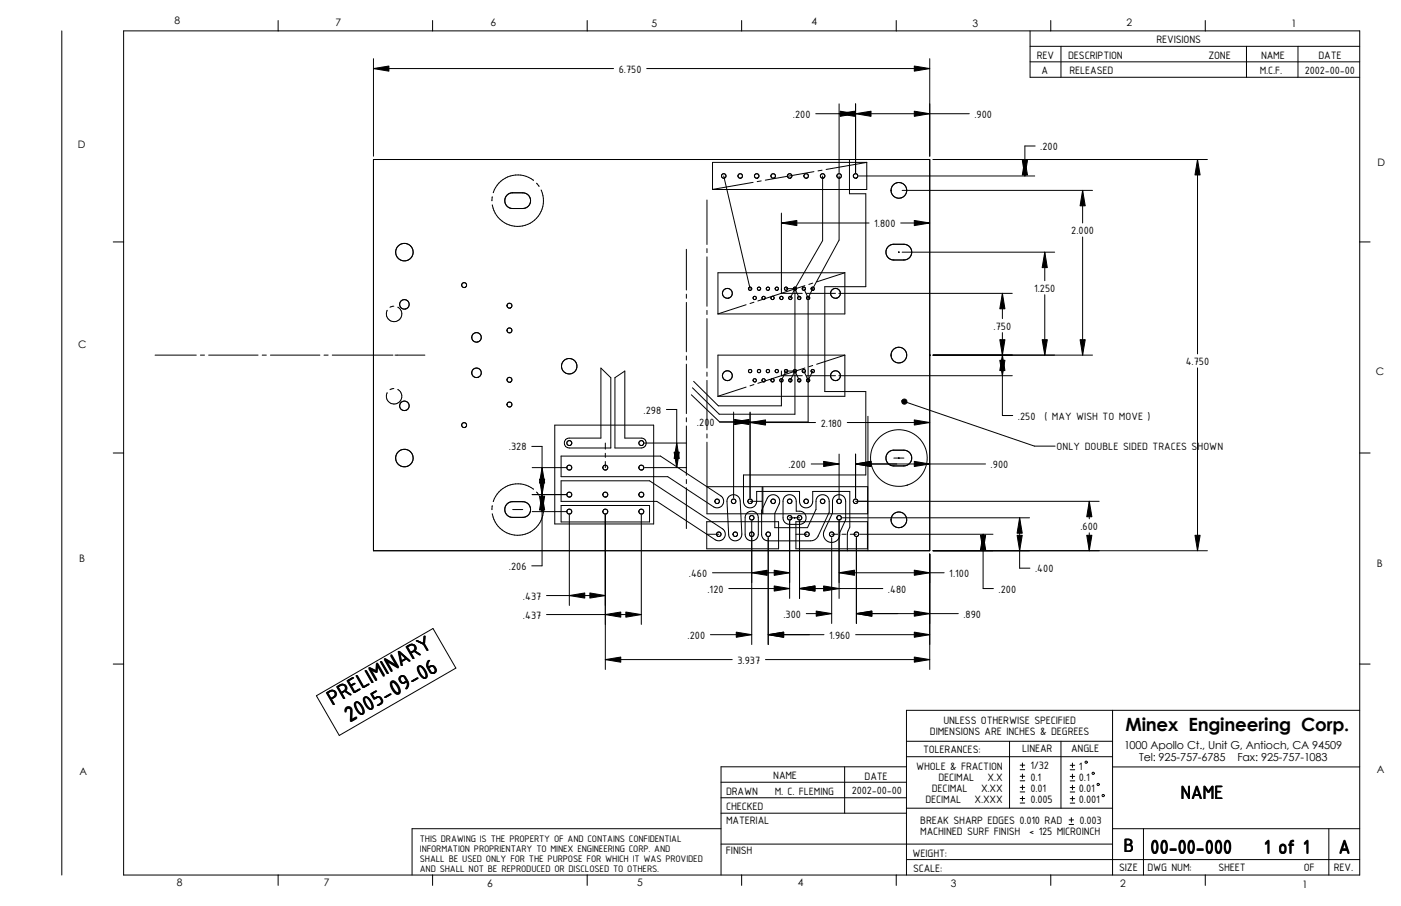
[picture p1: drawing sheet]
<svg xmlns="http://www.w3.org/2000/svg" width="432mm" height="279mm" viewBox="0 0 432 279" stroke-linecap="round" stroke-linejoin="round" font-family="sans-serif">
<g fill="none" stroke="#000" stroke-width=".31">
<path d="M19 9.5v260.4M38.1 9.5h381v260.4h-381zM85.7 6.3v3.2M115.1 18.1v30.1M133.3 6.3v3.2M181 6.3v3.2M228.6 6.3v3.2M276.2 6.3v3.2M286.6 18.1v30.1M317.5 9.5v14.3h101.6M317.5 19.1h101.6M317.5 14.3h101.6"/>
<path d="M323.9 6.3v3.2M327 14.3v9.5M371.5 6.3v3.2M384.2 14.3v9.5M400 14.3v9.5M115.1 21.1l4.8-.7v1.5zM115.1 21.1h74M199.3 21.1h87.3M251.4 35.1h47.3M258.6 35.1l4.8-.8v1.6zM258.6 32v21.3M258.9 34.3l4.8 .8-4.8 .8z"/>
<path d="M263.7 35.1l4.8-.8v1.6zM263.7 32v21.3M281.8 34.3l4.8 .8-4.8 .8zM281.8 20.4l4.8 .7-4.8 .8zM115.1 49.2h171.5v120.6h-171.5zM158 59.5l-.8 .1-.8 .4-.5 .7-.3 .9 .1 1 .4 .9 1 .6 .9 .2M158 59.5a2.42 2.42 0 0 0-2.4 2.4 2.42 2.42 0 0 0 2.4 2.4M158 59.5h3.1M161.1 59.5l1.5 .5 .7 .9 .2 1-.5 1.5-.9 .7-1 .2M161.1 59.5a2.42 2.42 0 0 1 2.4 2.4 2.42 2.42 0 0 1-2.4 2.4M164.4 55.6a7.9 7.9 0 0 0-12.4 3.8M165.4 56.5l.8 1"/>
<path d="M166.8 58.6a7.9 7.9 0 0 1-4.9 10.9 7.9 7.9 0 0 1-10.2-6.3M223.1 54.3l8.1 34.7M232.1 56.2l-12.5 2.2M234.6 55.8l-1.2 .2M250.9 52.9l-15 2.7M253.4 52.5l-1.3 .2M253.5 54.3v19.9l-8.5 14.8M258.6 54.3v19.7l-9.5 17.9M261.8 49.2v10.6h5v28.6h-12.6v32.4h12.6v25.7h-37.6v8.5l.6 1.1 1.1 .5 1.3-.2 .8-.9 .2-.9v-3h13.2l.1 3.6 .7 1 1.3 .4 1.2-.4 .7-1 .1-3.6h11.4v11l-.7 1.9v5.3M264.7 54.3h54.2M267.1 50.1l-12.5 2.2M267.1 50.1v8.3h-47.5"/>
<path d="M267.1 50.1h-47.5v8.3M278 58.7h58.7M287.6 49.2h84.5M315.1 49.5h1.6l-.8 4.8zM315.9 49.2l.8 4.8h-1.6zM319 45h-3.1v9.3M333.7 58.7l.8 4.8h-1.6zM333.7 58.7v10.1M369.1 49.2l.8 4.8h-1.6zM369.1 49.2v59.9M34.9 74.6h3.2M151.7 60.7l-.1 1.2"/>
<path d="M158 64.3h3.1M211.5 76.9v12.6M217.9 61.7v13.7M217.9 76.7v1.2M217.9 79.2v15.2M240.8 68.8l4.8-.8v1.6zM240.8 65.7v24.8h6.5M240.8 68.8h27M275.5 75.3l-.8 .1-.8 .5-.6 .7-.2 .8v1.1l.5 .9 .9 .6 1 .2M275.5 75.3a2.42 2.42 0 0 0-2.4 2.5 2.42 2.42 0 0 0 2.4 2.4M275.5 75.3h3.1M277 77.8h.1"/>
<path d="M277 77.9h.1M277.1 77.7l-.2 .2M277.6 68.8h9M278 77.8h47.1M278.6 75.4l1.5 .5 .7 .9 .2 .9-.5 1.6-.9 .7-1 .2M278.6 75.3a2.42 2.42 0 0 1 2.4 2.5 2.42 2.42 0 0 1-2.4 2.4M281.8 68l4.8 .8-4.8 .8zM322 77.8l.8 4.7h-1.6zM322 77.8v8.8M333.7 73.1v36.4M419.1 74.6h3.2M121.4 94.4l-1.2 .4"/>
<path d="M122.6 94.7a2.39 2.39 0 0 1 .9 3.3 2.39 2.39 0 0 1-3.2 .9 2.39 2.39 0 0 1-1-3.2M211.5 90.7v1.3M211.5 93.3v15.2M217.9 95.7v1.3M217.9 98.3v15.2M221.3 84.1h39.1v12.7h-39.1zM230 94l-8.7 2.8M232.4 93.2l-1.2 .4M242.3 89h2.7M245 89l-1.4 2.9M245 89v38.7h-23.3l-8.3-8.1M245 89l1.3 2.9"/>
<path d="M247.8 89l1.3 2.9M248.1 88.1l-14.5 4.7M248.5 90.5h9M249.1 91.9v38.2h-27.3l-8.7-8.3M250.5 87.3l-1.2 .4M258.5 90.5h53.5M260.4 84.1l-8.7 2.8M275.5 80.2h3.1M308.9 90.5l.8 4.7h-1.6zM308.9 90.5v7.8M322 90.9v18.6M47.8 109.5h12.7"/>
<path d="M61.8 109.5h1.2M64.3 109.5h15.2M80.8 109.5h1.3M83.4 109.5h15.2M99.9 109.5h1.2M102.4 109.5h18.7M121.4 119.8l-1.2 .4M121.7 109.5h9.3M185.2 113.5l3.1 3v21.7l-13.4-.2-.8-.6-.2-1 .4-.8 .7-.5h10.2zM189.5 116.5l3.1-2.1v20.7h5.3l.5 .2 .6 .5 .2 .8-.3 .9-.7 .5-8.7 .2zM211.5 109.8v1.2M211.5 112.3v15.3"/>
<path d="M217.9 114.8v1.2M217.9 117.3v15.2M221.3 109.5h39.1v12.7h-39.1zM230 119.4l-8.7 2.8M232.4 118.6l-1.2 .4M240.8 114.4v1.5h6.5M245 114.4h-2.7l-1.5 2.9v7.9h-19.4l-7.6-7.6M245 114.4l1.3 2.9M245 114.4l-1.4 2.9M247.8 114.4l1.3 2.9 1.4-2.9M248.1 113.5l-14.5 4.7M248.5 115.9h9"/>
<path d="M250.5 112.7l-1.2 .4M258.5 115.9h53.5M260.4 109.5l-8.7 2.8M286.5 109.6h.1M287.6 109.5h49.1M308.1 104.8h1.6l-.8 4.7zM308.1 111.1h1.6l-.8 4.8zM308.9 109.5l.8 4.8h-1.6zM308.9 102.6v25.5h3.2M321.2 104.8h1.6l-.8 4.7zM332.9 104.8h1.6l-.8 4.7zM369.1 113.5v56.3"/>
<path d="M34.9 139.7h3.2M122.6 120.1a2.39 2.39 0 0 1 .9 3.3 2.39 2.39 0 0 1-3.2 .9 2.39 2.39 0 0 1-1-3.2M163.9 137.7h3.2v36.8h-3.2M171 131.1h30.5v30.5h-30.5zM186.6 136.6v1.9M186.6 139.8v1.3M198.7 136.6h12.9M205.4 126.3h3.2v17.9M207.8 139.4h1.6l-.8 4.8zM208.6 136.6l.8 4.8h-1.6zM211.5 128.8v1.3M211.5 131.4v15.2"/>
<path d="M217.9 133.8v1.3M217.9 136.4v22.1h17v-8.4h-17M226.1 130.1l4.8-.8v1.6zM226.1 127.1v26.5M226.4 129.3l4.8 .8-4.8 .8zM231.2 130.3l4.7-.8v1.6zM231.2 127.1v26.5M231.2 130.3h20.2M261.1 130.3h25.5M267.5 128.4v41.4M275.5 138.8l-.8 .1-.8 .5-.6 .7-.2 .8v1.1l.5 .9 .9 .6 1 .2M275.5 138.8a2.42 2.42 0 0 0-2.4 2.5 2.42 2.42 0 0 0 2.4 2.4"/>
<path d="M275.5 138.8h3.1M278.1 123.4a.8 .8 0 0 1 1.3 .1 .8 .8 0 0 1-.6 1.1 .8 .8 0 0 1-.8-1l.7 .2-.7-.2zM278.6 138.9l.9 .1 .7 .5 .6 .8 .2 1-.2 .9-.6 .8-.7 .5-.9 .2M278.6 138.8a2.42 2.42 0 0 1 2.4 2.5 2.42 2.42 0 0 1-2.4 2.4M278.7 123.8l40.1 13.8h6.4M281.8 129.5l4.8 .8-4.8 .8zM419.1 139.7h3.2M151.7 155.9l-.1 1.3M158 154.7l-.8 .1-.8 .5-.5 .6-.3 .9 .1 1 .4 .9 1 .7 .9 .2M158 154.7a2.42 2.42 0 0 0-2.4 2.4 2.42 2.42 0 0 0 2.4 2.5M158 159.6h3.1M158 154.7h3.1"/>
<path d="M158 157.1h3.1M161.1 154.7l1.5 .6 .7 .8 .2 1-.2 1-.4 .7-.8 .5-1 .3M161.1 154.7a2.42 2.42 0 0 1 2.4 2.4 2.42 2.42 0 0 1-2.4 2.5M164 144.2h10.5M164 157.8h10.5M164 152.5h10.5M164.4 150.9a7.9 7.9 0 0 0-12.4 3.8M165.4 151.7l.8 1M166.3 147.8h1.6l-.8 4.7zM166.3 153h1.6l-.8 4.8zM166.8 153.8a7.9 7.9 0 0 1-4.9 10.9 7.9 7.9 0 0 1-10.2-6.3M167.1 144.2l.8 4.8h-1.6z"/>
<path d="M167.1 152.5l.8 4.8h-1.6zM172.9 140.7h30.7l18.7 12.3 .7 1.1-.1 1.2-.9 1.1-.8 .2-.9-.1-14.5-9.5h-32.9zM172.9 155.9h27.3v5.1h-27.3zM175.5 158.8v27.9M186.6 142.3v1.9M186.6 158.8v47.7M197.7 158.8v33.8M198.7 144.2h12.9M211.5 147.9v1.2M211.5 150.4v12.6M224.7 153.1l1-.5 1.1 .1 .9 .6 .4 1 .5 10.5-.4 1.3-1.3 .7-.8-.1-.8-.4-.7-1.3-.6-10.5zM230.2 158.3l.8-.6h1.2l.9 .5 .6 1v5.9l-.5 1-1 .6-1.5-.2-.7-.5-.3-.8v-5.8z"/>
<path d="M231.2 154.6h3.7M235.1 150.1h32.3v8.4h-32.3zM236.8 153.2l.9-.6 1.2 .1 .9 .5 .5 1-.1 1.1-1.4 3v4.4h10.1l2.6-5.6v-2.8l.2-.7 .6-.6 .7-.4h.9l.8 .4 .6 .6 .2 .7 .1 3.7-3.7 7.7-.8 .8-1.2 .3h-13.1l-1.3-.4-.5-.7-.3-.7v-7.6zM241.9 153.1l.8-.4 .9-.1 .7 .2 .7 .6 .4 .9v3.3l1.9 .2 .6 .5 .4 .7v1.3l-.7 1-.9 .4h-3.3l-1-.2-.7-.6-.4-1v-5.6zM243.4 159.7h3M244.9 159.8h.1M245 159.6l-.2 .2M250 143.1h8.6M253.9 142.3l4.7 .8-4.7 .8zM257.2 153.1l.9-.5h.9l.8 .4 .6 .7 .2 .9v5.7l-1.8 3.9v1l-.4 .9-1.1 1-1.2 .2-1.1-.4-.6-.5-.5-1-.1-.9 2.8-6.3v-3.9zM258.6 140v13.6M259.6 159.7h57.7"/>
<path d="M263.7 143.1l4.8-.8v1.6zM263.7 154.6h75.1M263.7 143.1h40M263.7 140v13.6M275.5 143.7h3.1M275.5 141.3h3.1M277 141.4h.1M277.1 141.2l-.2 .2M281.8 142.3l4.8 .8-4.8 .8zM314.3 159.7l.8 4.7h-1.6zM314.3 159.7v15.5h3.1M335.7 154.6l.8 4.8h-1.6z"/>
<path d="M335.7 154.6v5.4M217.8 164.8h3.7M217.8 160.9h22.2v8.3h-22.2zM219.6 176.6h23.8M222.6 163.1l.7 .6 .2 .7-.3 1.5-1 .8-1.4-.1-18.3-12h-29.6v-6.3h27.3l22.5 14.8M231.7 176.6l4.8-.7v1.5zM231.7 160.7v38.1M236.8 165.8v33M238.6 175.9l4.8 .7-4.8 .8zM243.4 160.7v23.9M245.3 164.8h3.4M245.3 160.9h22.1v8.3h-22.1z"/>
<path d="M246.4 160.7v23.9M256.3 164.8h1.9M256.3 165.8v26.5M258.6 176.6l4.8-.8v1.6zM258.6 160.7v23.9M258.6 176.6h32.4M259.5 164.8h1.3M262 164.8h1.9M263.9 165.8v26.5M265 164.8h41M281.8 175.8l4.8 .8-4.8 .8zM286.6 170.9v35.6"/>
<path d="M287.6 169.8h84.5M302.2 165.1h1.6l-.8 4.7zM303 164.8l.8 4.7h-1.6zM303 164.8v16.7h3.2M313.5 165.1h1.6l-.8 4.7zM334.9 165.1h1.6l-.8 4.7zM335.7 164.3v5.5M368.3 165.1h1.6l-.8 4.7zM168.4 189.5h29.3M168.4 183.7h18.2M175.5 183.7l4.7-.8v1.5zM181.8 182.9l4.8 .8-4.8 .7z"/>
<path d="M186.6 189.5l4.7-.8v1.6zM192.9 188.7l4.8 .8-4.8 .8zM218.9 195.7h12.8M224.6 181.5h18.8M226.9 194.9l4.8 .8-4.8 .8zM236.8 195.7l4.7-.8v1.6zM236.8 195.7h17.2M238.6 180.7l4.8 .8-4.8 .8zM246.4 181.5l4.8-.8v1.6zM246.4 181.5h25.7M248.5 189.2h7.8M251.6 188.4l4.7 .8-4.7 .8z"/>
<path d="M253.9 180.7l4.7 .8-4.7 .8zM263.7 195.7h22.9M263.9 189.2l4.8-.8v1.6zM263.9 189.2h31.5M281.8 194.9l4.8 .8-4.8 .8zM281.8 188.4l4.8 .8-4.8 .8zM34.9 204.8h3.2M97.5 214.6l36-20.8 7 12.2-35.9 20.8zM186.6 203.4l4.7-.8v1.6zM186.6 203.4h39.1M235.9 203.4h50.7M281.8 202.6l4.8 .8-4.8 .8z"/>
<path d="M342.9 219.1v50.8M419.1 204.8h3.2M419.1 219.1h-139.7v50.8M260.3 236.5v14.3M279.4 233.4h63.5M279.4 236.5h-57.2v33.3M279.4 228.6h63.5M311.1 228.6v20.6M314.4 237.4h1.4M314.4 236h1.4M314.4 239.4h1.4M315.1 235.3v1.4"/>
<path d="M315.1 238.7v1.4M327 228.6v20.6M329.8 237.4h1.4M329.8 239.4h1.4M329.8 236h1.4M330.5 235.3v1.4M330.5 238.7v1.4M342.9 236.5h76.2M222.2 255.6h-95.2v14.3M222.2 250.8h57.2M222.2 241.2h57.2M222.2 246h57.2"/>
<path d="M279.4 249.2h63.5M314.4 240.8h1.4M314.4 244.2h1.4M314.4 242.8h1.4M314.4 247.6h1.4M314.4 246.3h1.4M315.1 242.1v1.4M315.1 245.6v1.4M329.5 254.3h1.4M329.5 252.9h1.4M329.8 240.8h1.4M329.8 244.2h1.4"/>
<path d="M329.8 247.7h1.4M329.8 246.3h1.4M329.8 242.9h1.4M330.2 252.2v1.4M330.5 242.2v1.3M330.5 245.6v1.4M342.9 255.6h76.2M352.4 255.6v14.3M409.6 255.6v14.3M85.7 269.9v3.2M133.3 269.9v3.2M181 269.9v3.2"/>
<path d="M222.2 260.3h120.7M228.6 269.9v3.2M276.2 269.9v3.2M279.4 265.1h139.7M323.9 269.9v3.2M371.5 269.9v3.2"/>
<circle cx="223.1" cy="54.3" r=".7"/>
<circle cx="228.1" cy="54.3" r=".7"/>
<circle cx="233.2" cy="54.3" r=".7"/>
<circle cx="238.3" cy="54.3" r=".7"/>
<circle cx="243.4" cy="54.3" r=".7"/>
<circle cx="248.5" cy="54.3" r=".7"/>
<circle cx="253.5" cy="54.3" r=".7"/>
<circle cx="258.6" cy="54.3" r=".7"/>
<circle cx="263.7" cy="54.3" r=".7"/>
<circle cx="277" cy="58.7" r="2.42"/>
<circle cx="277" cy="58.7" r="2.43"/>
<circle cx="124.6" cy="77.8" r="2.71"/>
<circle cx="124.6" cy="77.8" r="2.7"/>
<circle cx="124.6" cy="93.9" r="1.47"/>
<circle cx="124.6" cy="93.9" r="1.48"/>
<circle cx="143" cy="87.9" r=".77"/>
<circle cx="143.1" cy="87.9" r=".76"/>
<circle cx="157" cy="94.3" r=".77"/>
<circle cx="224.2" cy="90.5" r="1.52"/>
<circle cx="224.2" cy="90.5" r="1.53"/>
<circle cx="231.2" cy="89" r=".51"/>
<circle cx="232.6" cy="91.9" r=".51"/>
<circle cx="233.9" cy="89" r=".51"/>
<circle cx="235.3" cy="91.9" r=".51"/>
<circle cx="235.4" cy="91.9" r=".51"/>
<circle cx="236.7" cy="89" r=".51"/>
<circle cx="238.1" cy="91.9" r=".51"/>
<circle cx="239.4" cy="89" r=".51"/>
<circle cx="240.8" cy="91.9" r=".51"/>
<circle cx="242.3" cy="89" r=".51"/>
<circle cx="243.6" cy="91.9" r=".5"/>
<circle cx="243.6" cy="91.9" r=".51"/>
<circle cx="245" cy="89" r=".51"/>
<circle cx="246.3" cy="91.9" r=".51"/>
<circle cx="247.8" cy="89" r=".5"/>
<circle cx="247.8" cy="89" r=".51"/>
<circle cx="249.1" cy="91.9" r=".51"/>
<circle cx="250.5" cy="89.1" r=".51"/>
<circle cx="250.5" cy="89" r=".51"/>
<circle cx="257.5" cy="90.5" r="1.52"/>
<circle cx="146.9" cy="115" r="1.47"/>
<circle cx="146.9" cy="104" r="1.47"/>
<circle cx="146.9" cy="104" r="1.48"/>
<circle cx="146.9" cy="115" r="1.48"/>
<circle cx="157" cy="117.1" r=".77"/>
<circle cx="157" cy="101.9" r=".77"/>
<circle cx="175.4" cy="112.9" r="2.39"/>
<circle cx="175.4" cy="112.9" r="2.38"/>
<circle cx="224.2" cy="115.9" r="1.52"/>
<circle cx="224.2" cy="115.9" r="1.53"/>
<circle cx="231.2" cy="114.4" r=".51"/>
<circle cx="232.6" cy="117.3" r=".51"/>
<circle cx="233.9" cy="114.4" r=".51"/>
<circle cx="235.3" cy="117.3" r=".51"/>
<circle cx="235.4" cy="117.3" r=".51"/>
<circle cx="236.7" cy="114.4" r=".51"/>
<circle cx="238.1" cy="117.3" r=".51"/>
<circle cx="239.4" cy="114.4" r=".51"/>
<circle cx="240.8" cy="117.3" r=".51"/>
<circle cx="242.3" cy="114.4" r=".51"/>
<circle cx="243.6" cy="117.3" r=".5"/>
<circle cx="243.6" cy="117.3" r=".51"/>
<circle cx="245" cy="114.4" r=".51"/>
<circle cx="246.3" cy="117.3" r=".51"/>
<circle cx="247.8" cy="114.4" r=".5"/>
<circle cx="247.8" cy="114.4" r=".51"/>
<circle cx="249.1" cy="117.3" r=".51"/>
<circle cx="250.5" cy="114.4" r=".51"/>
<circle cx="257.5" cy="115.9" r="1.52"/>
<circle cx="277" cy="109.5" r="2.42"/>
<circle cx="277" cy="109.5" r="2.43"/>
<circle cx="124.6" cy="125.2" r="1.47"/>
<circle cx="143" cy="131.1" r=".77"/>
<circle cx="143.1" cy="131.1" r=".76"/>
<circle cx="157" cy="124.7" r=".77"/>
<circle cx="175.5" cy="136.6" r=".77"/>
<circle cx="197.7" cy="136.6" r=".76"/>
<circle cx="197.7" cy="136.6" r=".77"/>
<circle cx="124.6" cy="141.3" r="2.7"/>
<circle cx="175.5" cy="144.2" r=".76"/>
<circle cx="175.5" cy="152.5" r=".77"/>
<circle cx="175.5" cy="157.8" r=".77"/>
<circle cx="175.5" cy="152.5" r=".76"/>
<circle cx="175.5" cy="157.8" r=".76"/>
<circle cx="186.6" cy="152.5" r=".76"/>
<circle cx="186.6" cy="144.2" r=".76"/>
<circle cx="186.6" cy="157.8" r=".76"/>
<circle cx="197.7" cy="144.2" r=".76"/>
<circle cx="197.7" cy="152.5" r=".77"/>
<circle cx="197.7" cy="144.2" r=".77"/>
<circle cx="197.7" cy="157.8" r=".77"/>
<circle cx="221" cy="154.6" r=".7"/>
<circle cx="226.1" cy="154.6" r=".7"/>
<circle cx="231.2" cy="154.6" r=".7"/>
<circle cx="231.7" cy="159.7" r=".7"/>
<circle cx="238.3" cy="154.6" r=".7"/>
<circle cx="243.4" cy="159.7" r=".7"/>
<circle cx="243.4" cy="154.6" r=".7"/>
<circle cx="246.4" cy="159.7" r=".7"/>
<circle cx="248.5" cy="154.6" r=".7"/>
<circle cx="253.5" cy="154.6" r=".7"/>
<circle cx="258.6" cy="159.7" r=".7"/>
<circle cx="258.6" cy="154.6" r=".7"/>
<circle cx="263.7" cy="154.6" r=".7"/>
<circle cx="277" cy="141.3" r="8.7"/>
<circle cx="221.5" cy="164.8" r=".7"/>
<circle cx="221.5" cy="164.7" r=".7"/>
<circle cx="226.6" cy="164.8" r=".7"/>
<circle cx="226.6" cy="164.7" r=".7"/>
<circle cx="231.7" cy="164.8" r=".7"/>
<circle cx="231.7" cy="164.7" r=".7"/>
<circle cx="236.8" cy="164.8" r=".7"/>
<circle cx="236.8" cy="164.7" r=".7"/>
<circle cx="248.7" cy="164.8" r=".7"/>
<circle cx="248.7" cy="164.7" r=".7"/>
<circle cx="256.3" cy="164.8" r=".7"/>
<circle cx="256.3" cy="164.7" r=".7"/>
<circle cx="263.9" cy="164.8" r=".7"/>
<circle cx="264" cy="164.7" r=".7"/>
<circle cx="277" cy="160.3" r="2.42"/>
<circle cx="277" cy="160.3" r="2.43"/>
<circle cx="334.8" cy="235.1" r=".35"/>
<circle cx="336.9" cy="238.5" r=".35"/>
<circle cx="338.5" cy="241.9" r=".35"/>
<circle cx="340" cy="245.3" r=".35"/>
</g>
<g fill="#000">
<path d="M115.1 21.1l4.8-.7v1.5zM258.6 35.1l4.8-.8v1.6zM258.9 34.3l4.8 .8-4.8 .8zM263.7 35.1l4.8-.8v1.6zM281.8 34.3l4.8 .8-4.8 .8zM281.8 20.4l4.8 .7-4.8 .8zM315.1 49.5h1.6l-.8 4.8zM315.9 49.2l.8 4.8h-1.6zM333.7 58.7l.8 4.8h-1.6zM369.1 49.2l.8 4.8h-1.6zM240.8 68.8l4.8-.8v1.6zM281.8 68l4.8 .8-4.8 .8z"/>
<path d="M322 77.8l.8 4.7h-1.6zM308.9 90.5l.8 4.7h-1.6zM308.1 104.8h1.6l-.8 4.7zM308.1 111.1h1.6l-.8 4.8zM308.9 109.5l.8 4.8h-1.6zM321.2 104.8h1.6l-.8 4.7zM332.9 104.8h1.6l-.8 4.7zM208.6 136.6l.8 4.8h-1.6zM226.1 130.1l4.8-.8v1.6zM226.4 129.3l4.8 .8-4.8 .8zM231.2 130.3l4.7-.8v1.6zM281.8 129.5l4.8 .8-4.8 .8z"/>
<path d="M167.1 144.2l.8 4.8h-1.6zM166.3 147.8h1.6l-.8 4.7zM166.3 153h1.6l-.8 4.8zM167.1 152.5l.8 4.8h-1.6zM207.8 139.4h1.6l-.8 4.8zM253.9 142.3l4.7 .8-4.7 .8zM263.7 143.1l4.8-.8v1.6zM281.8 142.3l4.8 .8-4.8 .8zM314.3 159.7l.8 4.7h-1.6zM335.7 154.6l.8 4.8h-1.6zM231.7 176.6l4.8-.7v1.5zM238.6 175.9l4.8 .7-4.8 .8z"/>
<path d="M258.6 176.6l4.8-.8v1.6zM281.8 175.8l4.8 .8-4.8 .8zM303 164.8l.8 4.7h-1.6zM302.2 165.1h1.6l-.8 4.7zM313.5 165.1h1.6l-.8 4.7zM334.9 165.1h1.6l-.8 4.7zM368.3 165.1h1.6l-.8 4.7zM175.5 183.7l4.7-.8v1.5zM181.8 182.9l4.8 .8-4.8 .7zM186.6 189.5l4.7-.8v1.6zM192.9 188.7l4.8 .8-4.8 .8zM226.9 194.9l4.8 .8-4.8 .8z"/>
<path d="M236.8 195.7l4.7-.8v1.6zM238.6 180.7l4.8 .8-4.8 .8zM246.4 181.5l4.8-.8v1.6zM251.6 188.4l4.7 .8-4.7 .8zM253.9 180.7l4.7 .8-4.7 .8zM263.9 189.2l4.8-.8v1.6zM281.8 194.9l4.8 .8-4.8 .8zM281.8 188.4l4.8 .8-4.8 .8zM186.6 203.4l4.7-.8v1.6zM281.8 202.6l4.8 .8-4.8 .8z"/>
<path d="M278.1 123.4a.8 .8 0 0 1 1.3 .1 .8 .8 0 0 1-.6 1.1 .8 .8 0 0 1-.8-1l.7 .2-.7-.2z" fill-rule="evenodd"/>
</g>
<g font-size="7">
<text x="102.4" y="217.7" transform="rotate(-30 102.4 217.7)">PRELIMINARY</text>
<text x="107.7" y="222.8" transform="rotate(-30 107.7 222.8)">2005-09-06</text>
</g>
<g font-size="6.4">
<text x="363.9" y="246.3">NAME</text>
<text x="346.3" y="262.8">B</text>
<text x="354.6" y="263.2">00-00-000</text>
<text x="389.6" y="263.2">1 of 1</text>
<text x="412.5" y="263.3">A</text>
</g>
<text font-size="5.6" x="346.8" y="225.3">Minex Engineering Corp.</text>
<g font-size="3.6">
<text x="356.4" y="13.4">REVISIONS</text>
<text x="319.6" y="18.2">REV</text>
<text x="321" y="22.7">A</text>
<text x="329.2" y="18.2">DESCRIPTION</text>
<text x="329.6" y="22.7">RELEASED</text>
<text x="372.4" y="18.1">ZONE</text>
<text x="388.7" y="18.1">NAME</text>
<text x="406.4" y="18.1">DATE</text>
<text x="286.6" y="226.7">DIMENSIONS ARE INCHES &amp; DEGREES</text>
<text x="290.8" y="223.3">UNLESS OTHERWISE SPECIFIED</text>
<text x="284.5" y="232.2">TOLERANCES:</text>
<text x="315.1" y="232">LINEAR</text>
<text x="330.1" y="231.9">ANGLE</text>
<text x="282.4" y="237.4">WHOLE &amp; FRACTION</text>
<text x="317.6" y="237.3">1/32</text>
<text x="332.5" y="237.4">1</text>
<text x="223.8" y="245.1">DRAWN</text>
<text x="238.3" y="240.3">NAME</text>
<text x="266.5" y="240.4">DATE</text>
<text x="287.2" y="244.2">DECIMAL</text>
<text x="289.2" y="240.8">DECIMAL</text>
<text x="302.4" y="244.2">X.XX</text>
<text x="304.4" y="240.8">X.X</text>
<text x="317.6" y="240.7">0.1</text>
<text x="317.6" y="244.2">0.01</text>
<text x="332.5" y="240.8">0.1</text>
<text x="332.5" y="244.2">0.01</text>
<text x="223.8" y="249.9">CHECKED</text>
<text x="285.2" y="247.6">DECIMAL</text>
<text x="300.4" y="247.6">X.XXX</text>
<text x="317.6" y="247.6">0.005</text>
<text x="332.5" y="247.6">0.001</text>
<text x="223.8" y="254">MATERIAL</text>
<text x="283.6" y="257.6">MACHINED SURF FINISH</text>
<text x="283.6" y="254.1">BREAK SHARP EDGES 0.010 RAD</text>
<text x="317.2" y="257.6">&lt; 125 MICROINCH</text>
<text x="332.7" y="254.1">0.003</text>
<text x="223.8" y="263.3">FINISH</text>
<text x="281.3" y="264.2">WEIGHT:</text>
<text x="281.4" y="268.9">SCALE:</text>
<text x="344.9" y="268.6">SIZE</text>
<text x="353.7" y="268.7">DWG NUM:</text>
<text x="375.5" y="268.7">SHEET</text>
<text x="401.8" y="268.7">OF</text>
<text x="411.1" y="268.7">REV.</text>
</g>
<g font-size="3.5">
<text x="190.7" y="22.4">6.750</text>
<text x="388.3" y="22.9">M.C.F.</text>
<text x="402.1" y="22.9">2002-00-00</text>
<text x="244.4" y="36.3">.200</text>
<text x="300.3" y="36.3">.900</text>
<text x="320.6" y="46.3">.200</text>
<text x="269.4" y="70">1.800</text>
<text x="330.2" y="72.2">2.000</text>
<text x="318.7" y="90">1.250</text>
<text x="306.2" y="101.7">.750</text>
<text x="365.4" y="112.5">4.750</text>
<text x="198.4" y="127.5">.298</text>
<text x="214.8" y="131.4">.200</text>
<text x="252.9" y="131.6">2.180</text>
<text x="313.7" y="129.4">.250</text>
<text x="321.9" y="129.4">( MAY WISH TO MOVE )</text>
<text x="156.8" y="138.9">.328</text>
<text x="325.7" y="138.9">ONLY DOUBLE SIDED TRACES SHOWN</text>
<text x="243" y="144.3">.200</text>
<text x="305.3" y="144.3">.900</text>
<text x="333" y="163.4">.600</text>
<text x="156.8" y="175.7">.206</text>
<text x="212.3" y="177.9">.460</text>
<text x="292.6" y="177.9">1.100</text>
<text x="319" y="176.5">.400</text>
<text x="161.2" y="184.9">.437</text>
<text x="218" y="182.8">.120</text>
<text x="273.7" y="182.8">.480</text>
<text x="307.8" y="182.8">.200</text>
<text x="161.2" y="190.8">.437</text>
<text x="241.4" y="190.5">.300</text>
<text x="296.9" y="190.5">.890</text>
<text x="211.9" y="197">.200</text>
<text x="255.5" y="197">1.960</text>
<text x="227.3" y="204.7">3.937</text>
<text x="238.8" y="245.1">M. C. FLEMING</text>
<text x="262.6" y="245">2002-00-00</text>
</g>
<g font-size="3.4">
<text x="346.4" y="230.8">1000 Apollo Ct., Unit G, Antioch, CA 94509</text>
<text x="351.1" y="234.7">Tel: 925-757-6785</text>
<text x="381.4" y="234.7">Fax: 925-757-1083</text>
</g>
<g font-size="3.2">
<text x="53.8" y="7.4">8</text>
<text x="103.4" y="7.9">7</text>
<text x="151.2" y="8.1">6</text>
<text x="200.8" y="8.4">5</text>
<text x="250.1" y="7.7">4</text>
<text x="299.7" y="8.2">3</text>
<text x="347.2" y="7.9">2</text>
<text x="397.9" y="8.3">1</text>
<text x="24" y="45.5">D</text>
<text x="424.5" y="51.1">D</text>
<text x="24.1" y="107.3">C</text>
<text x="424.1" y="115.6">C</text>
<text x="24.4" y="173.2">B</text>
<text x="424.3" y="174.8">B</text>
<text x="24.5" y="238.9">A</text>
<text x="424.3" y="238.4">A</text>
<text x="129.4" y="259.7">THIS DRAWING IS THE PROPERTY OF AND CONTAINS CONFIDENTIAL</text>
<text x="129.4" y="262.7">INFORMATION PROPRIENTARY TO MINEX ENGINEERING CORP. AND</text>
<text x="129.4" y="265.8">SHALL BE USED ONLY FOR THE PURPOSE FOR WHICH IT WAS PROVIDED</text>
<text x="129.4" y="268.8">AND SHALL NOT BE REPRODUCED OR DISCLOSED TO OTHERS.</text>
<text x="54.5" y="273.3">8</text>
<text x="99.8" y="273.3">7</text>
<text x="150.1" y="273.7">6</text>
<text x="196.4" y="273.3">5</text>
<text x="245.9" y="273.3">4</text>
<text x="293" y="273.4">3</text>
<text x="345.3" y="273.5">2</text>
<text x="401.3" y="273.7">1</text>
</g>
</svg>
